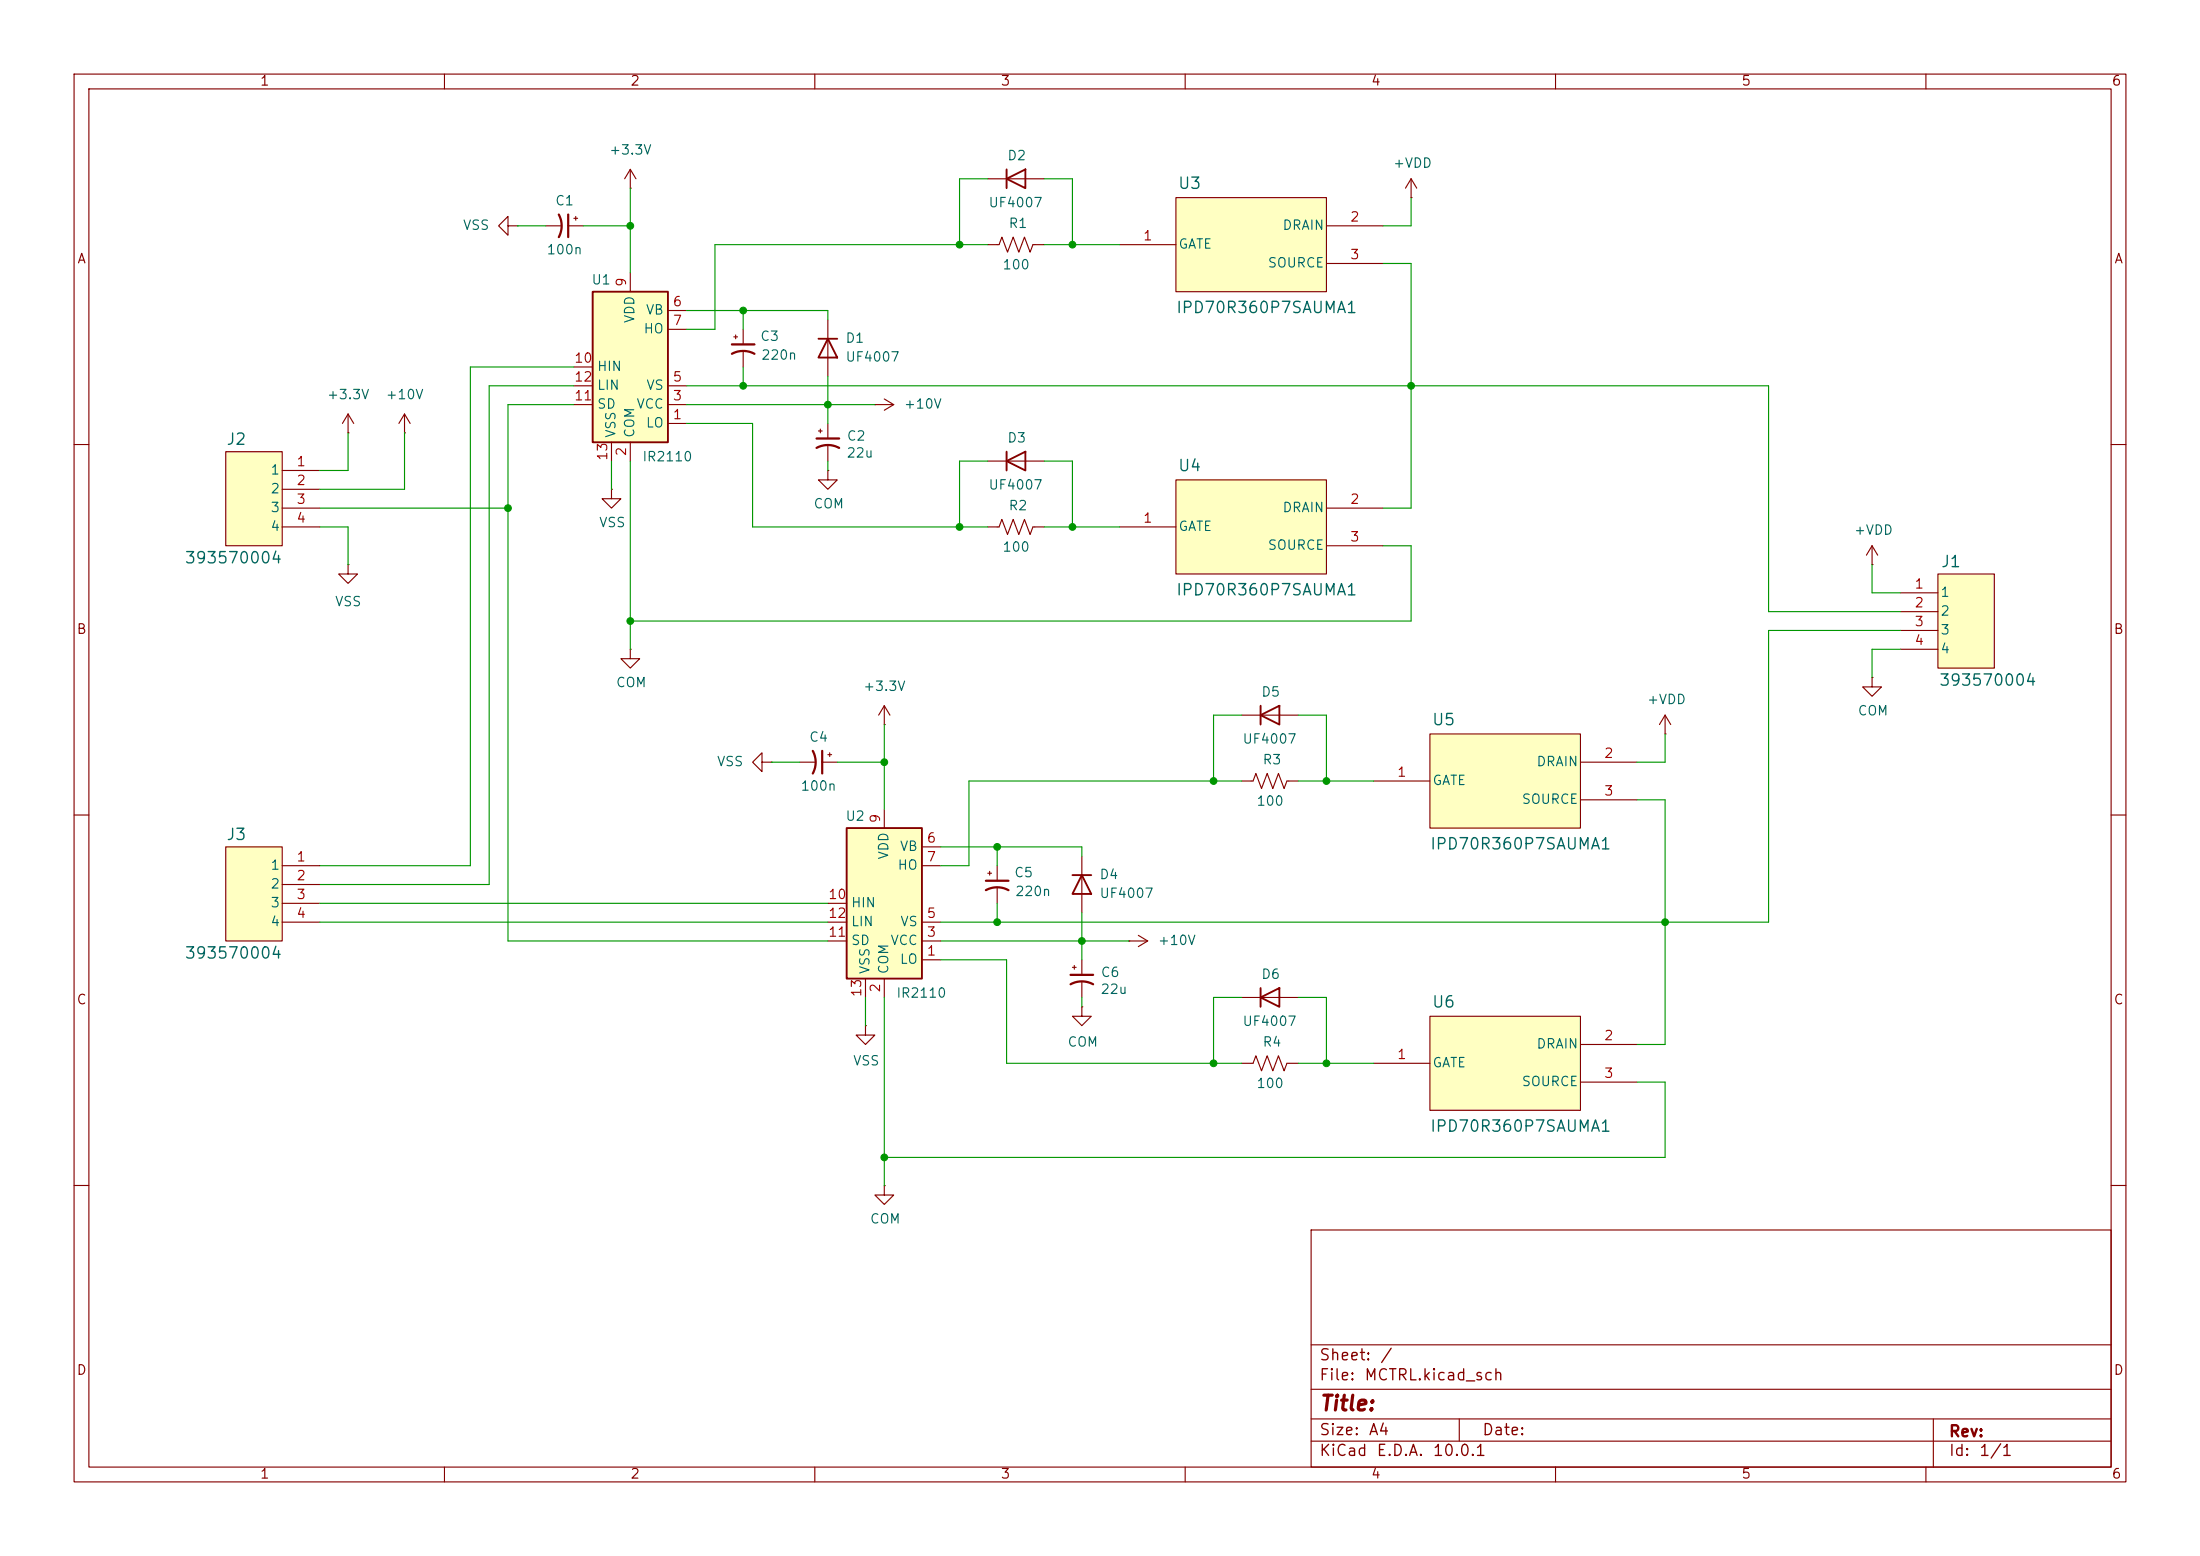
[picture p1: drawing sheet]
<svg xmlns="http://www.w3.org/2000/svg" width="297mm" height="210mm" viewBox="0 0 297 210" stroke-linecap="round" stroke-linejoin="round" font-family="sans-serif">
<g fill="none" stroke="#840000" stroke-width=".15">
<path d="M10 10h277v190h-277zM12 12h273v186h-273zM60 10v2M110 10v2M160 10v2M210 10v2M260 10v2M10 60h2M82.5 66v1.3h1.3l-1.3 1.3-1.2-1.3h1.2M82.5 66h.1M285 60h2M10 110h2"/>
<path d="M285 110h2M152.4 127h.1M152.4 127h2.5M153.7 126.2l1.2 .8M154.9 127l-1.2 .8M10 160h2M177 166h108v32h-108zM285 160h2M60 198v2M110 198v2M160 198v2M177 194.5h108"/>
<path d="M177 191.5h108M177 187.5h108M177 181.5h108M197 191.5v3M210 198v2M260 198v2M261 191.5v6.5"/>
</g>
<path d="M114.3 111.8h10.2v20.3h-10.2z" fill="#ffffc2"/>
<path d="M135.9 24.1l2.5-1.2v2.5zM135.9 22.9v2.5M170.2 96.5l2.5-1.2v2.5zM170.2 95.3v2.5M114.3 111.8h10.2v20.3h-10.2z" fill="none" stroke="#840000" stroke-width=".25"/>
<g fill="none" stroke="#840000" stroke-width=".15">
<path d="M133.3 24.1h7.7M167.6 96.5h7.7M119.4 109.2v2.6M124.5 114.3h2.5M124.5 116.8h2.5M111.8 127h2.5M111.8 124.5h2.5M111.8 121.9h2.5M116.8 132.1v2.5M119.4 132.1v2.5M124.5 129.5h2.5M124.5 127h2.5"/>
<path d="M124.5 124.5h2.5"/>
</g>
<path d="M30.5 61h7.6v12.7h-7.6z" fill="#ffffc2"/>
<g fill="none" stroke="#840000" stroke-width=".15">
<path d="M190.5 26.7h.1M190.5 24.1l-.8 1.3M190.5 24.1l.8 1.3M190.5 24.1v2.6M47 58.4h.1M47 55.9l-.8 1.3M47 55.9l.8 1.3M47 55.9v2.5M30.5 61h7.6v12.7h-7.6zM38.1 63.5h5.1M38.1 66h5.1M38.1 68.6h5.1"/>
<path d="M38.1 71.1h5.1M47 76.2v1.3h1.3l-1.3 1.2-1.3-1.2h1.3M47 76.2h.1M111.8 63.5v1.3h1.2l-1.2 1.2-1.3-1.2h1.3M111.8 63.5h.1M133.3 62.2h7.7M107.9 102.9h2.1M111 102.9h2M111.8 101.9h.5M112 101.6v.5M133.3 117.9h.6M133.6 117.6v.5"/>
<path d="M134.6 116.8v2.1M134.6 119.9v2M146 115.6v7.6M167.6 105.4h1.6l.3-1 .8 2 .8-2 .7 2 .8-2 .8 2 .3-1h1.6"/>
</g>
<path d="M109.7 101.3a3.2 3.2 0 0 1 0 3.1M111 101.3v3.1M133.1 118.9h3M133.1 120.1a3.2 3.2 0 0 1 3 0" fill="none" stroke="#840000" stroke-width=".3"/>
<path d="M135.9 62.2l2.5-1.2v2.5zM135.9 61v2.5M144.8 118.1h2.5M146 118.1l1.3 2.6h-2.5z" fill="none" stroke="#840000" stroke-width=".25"/>
<path d="M158.7 26.7h20.4v12.7h-20.4z" fill="#ffffc2"/>
<g fill="none" stroke="#840000" stroke-width=".15">
<path d="M133.3 33h1.6l.4-1 .7 2 .8-2 .7 2 .8-2 .8 2 .3-1h1.6M151.1 33h7.6M158.7 26.7h20.4v12.7h-20.4zM179.1 30.5h7.6M179.1 35.6h7.6M54.6 58.4h.1M54.6 55.9l-.8 1.3M54.6 55.9l.8 1.3M54.6 55.9v2.5M85.1 87.6v1.3h1.3l-1.3 1.3-1.3-1.3h1.3M85.1 87.6h.1M119.4 97.8h.1"/>
<path d="M119.4 95.3l-.8 1.2M119.4 95.3l.7 1.2M119.4 95.3v2.5M102.9 102.9v-1.3l-1.3 1.3 1.3 1.2v-1.2h1.2M104.1 102.9h.1M144.8 130.6h.5M145 130.3v.5M146 129.5v2.1M146 132.6v2"/>
</g>
<path d="M144.5 132.8a3.2 3.2 0 0 1 3.1 0M144.5 131.6h3.1" fill="none" stroke="#840000" stroke-width=".3"/>
<path d="M158.7 64.8h20.4v12.7h-20.4z" fill="#ffffc2"/>
<path d="M133.3 71.1h1.6l.4-1 .7 2 .8-2 .7 2 .8-2 .8 2 .3-1h1.6M151.1 71.1h7.6M158.7 64.8h20.4v12.7h-20.4zM179.1 68.6h7.6M179.1 73.7h7.6" fill="none" stroke="#840000" stroke-width=".15"/>
<path d="M30.5 114.3h7.6v12.7h-7.6z" fill="#ffffc2"/>
<path d="M30.5 114.3h7.6v12.7h-7.6zM38.1 116.8h5.1M38.1 119.4h5.1M38.1 121.9h5.1M38.1 124.5h5.1M116.8 138.4v1.3h1.3l-1.3 1.3-1.2-1.3h1.2M116.8 138.4h.1M119.4 160v1.3h1.2l-1.2 1.3-1.3-1.3h1.3M119.4 160h.1" fill="none" stroke="#840000" stroke-width=".15"/>
<path d="M193 137.2h20.4v12.7h-20.4z" fill="#ffffc2"/>
<g fill="none" stroke="#840000" stroke-width=".15">
<path d="M110.5 58.2h.5M110.7 57.9v.5M111.8 43.2v7.6M111.8 57.2v2M118.1 54.6h.1M118.1 54.6h2.5M119.4 53.8l1.2 .8M120.6 54.6l-1.2 .8M111.8 60.2v2M146 135.9v1.3h1.3l-1.3 1.2-1.2-1.2h1.2M146 135.9h.1M167.6 134.6h7.7"/>
<path d="M193 137.2h20.4v12.7h-20.4zM167.6 143.5h1.6l.3-1 .8 2 .8-2 .7 2 .8-2 .8 2 .3-1h1.6M185.4 143.5h7.6M213.4 141h7.6M213.4 146.1h7.6"/>
</g>
<path d="M110.5 45.7h2.5M111.8 45.7l1.2 2.6h-2.5zM170.2 134.6l2.5-1.2v2.5zM170.2 133.4v2.5" fill="none" stroke="#840000" stroke-width=".25"/>
<path d="M110.2 59.2h3.1M110.2 60.5a3.2 3.2 0 0 1 3.1 0" fill="none" stroke="#840000" stroke-width=".3"/>
<path d="M261.6 77.5h7.6v12.7h-7.6z" fill="#ffffc2"/>
<path d="M99.1 45.5h.5M99.3 45.2v.5M100.3 44.5v2M100.3 47.5v2M261.6 77.5h7.6v12.7h-7.6zM256.5 80h5.1M256.5 82.6h5.1M256.5 85.1h5.1M256.5 87.6h5.1" fill="none" stroke="#840000" stroke-width=".15"/>
<path d="M98.8 47.8a3.2 3.2 0 0 1 3.1 0M98.8 46.5h3.1" fill="none" stroke="#840000" stroke-width=".3"/>
<path d="M80 39.4h10.2v20.3h-10.2z" fill="#ffffc2"/>
<path d="M80 39.4h10.2v20.3h-10.2z" fill="none" stroke="#840000" stroke-width=".25"/>
<g fill="none" stroke="#840000" stroke-width=".15">
<path d="M68.6 30.5v-1.3l-1.3 1.3 1.3 1.3v-1.3h1.2M69.8 30.5h.1M73.7 30.5h2M76.7 30.5h2M77.5 29.5h.5M77.7 29.2v.5M85.1 25.4h.1M85.1 22.9v2.5M85.1 36.8v2.6M85.1 22.9l-.8 1.2M85.1 22.9l.8 1.2M77.5 54.6h2.5"/>
<path d="M77.5 52.1h2.5M77.5 49.5h2.5M82.5 59.7v2.5M85.1 59.7v2.5M90.2 57.2h2.5M90.2 54.6h2.5M90.2 52.1h2.5M90.2 41.9h2.5M90.2 44.5h2.5M252.7 76.2h.1M252.7 73.7l-.7 1.2M252.7 73.7l.8 1.2"/>
<path d="M252.7 73.7v2.5"/>
</g>
<path d="M75.4 29a3.2 3.2 0 0 1 0 3M76.7 29v3" fill="none" stroke="#840000" stroke-width=".3"/>
<path d="M193 99.1h20.4v12.7h-20.4z" fill="#ffffc2"/>
<path d="M193 99.1h20.4v12.7h-20.4zM224.8 99.1h.1M224.8 96.5l-.8 1.3M224.8 96.5l.8 1.3M224.8 96.5v2.6M252.7 91.4v1.3h1.3l-1.3 1.3-1.2-1.3h1.2M252.7 91.4h.1M185.4 105.4h7.6M213.4 102.9h7.6M213.4 108h7.6" fill="none" stroke="#840000" stroke-width=".15"/>
<g fill="none" stroke="#009600" stroke-width=".15">
<path d="M69.8 30.5h3.9M78.7 30.5h6.4M85.1 25.4v11.4M133.3 24.1h-3.8v8.9M133.3 33h-36.8v11.5h-3.8M141 24.1h3.8v8.9M141 33h10.1M186.7 35.6h3.8v33h-3.8M190.5 26.7v3.8h-3.8M47 58.4v5.1h-3.8M54.6 58.4v7.6h-11.4M77.5 52.1h-11.5v67.3h-22.8"/>
<path d="M77.5 54.6h-8.9v72.4h43.2M77.5 49.5h-14v67.3h-20.3M92.7 57.2h8.9v13.9h31.7M92.7 52.1h146.1v30.5h17.7M92.7 41.9h19.1v1.3M92.7 54.6h25.4M100.3 41.9v2.6M100.3 49.5v2.6M111.8 50.8v6.4M43.2 71.1h3.8v5.1M43.2 68.6h25.4M82.5 62.2v3.8"/>
<path d="M85.1 62.2v25.4M111.8 62.2v1.3M133.3 62.2h-3.8v8.9M141 62.2h3.8v8.9M141 71.1h10.1M186.7 73.7h3.8v10.1h-105.4M252.7 76.2v3.8h3.8M119.4 97.8v11.4M167.6 96.5h-3.8v8.9M175.3 96.5h3.8v8.9M224.8 99.1v3.8h-3.8M256.5 85.1h-17.7v39.4h-111.8"/>
<path d="M256.5 87.6h-3.8v3.8M104.1 102.9h3.8M113 102.9h6.4M127 114.3h19v1.3M134.6 114.3v2.5M167.6 105.4h-36.8v11.4h-3.8M175.3 105.4h10.1M221 108h3.8v33h-3.8M43.2 121.9h68.6M43.2 124.5h68.6M116.8 134.6v3.8M119.4 134.6v25.4"/>
<path d="M127 127h25.4M127 129.5h8.9v14h31.7M134.6 121.9v2.6M146 123.2v6.3M146 134.6v1.3M167.6 134.6h-3.8v8.9M175.3 134.6h3.8v8.9M175.3 143.5h10.1M221 146.1h3.8v10.1h-105.4"/>
</g>
<g fill="#009600" stroke="#009600" stroke-width=".14">
<circle cx="134.6" cy="124.5" r=".46"/>
<circle cx="134.6" cy="114.3" r=".46"/>
<circle cx="163.8" cy="105.4" r=".46"/>
<circle cx="119.4" cy="102.9" r=".46"/>
<circle cx="146" cy="127" r=".46"/>
<circle cx="144.8" cy="71.1" r=".46"/>
<circle cx="129.5" cy="33" r=".46"/>
<circle cx="190.5" cy="52.1" r=".46"/>
<circle cx="144.8" cy="33" r=".46"/>
<circle cx="129.5" cy="71.1" r=".46"/>
<circle cx="68.6" cy="68.6" r=".46"/>
<circle cx="85.1" cy="83.8" r=".46"/>
<circle cx="179.1" cy="143.5" r=".46"/>
<circle cx="119.4" cy="156.2" r=".46"/>
<circle cx="163.8" cy="143.5" r=".46"/>
<circle cx="100.3" cy="41.9" r=".46"/>
<circle cx="111.8" cy="54.6" r=".46"/>
<circle cx="100.3" cy="52.1" r=".46"/>
<circle cx="85.1" cy="30.5" r=".46"/>
<circle cx="179.1" cy="105.4" r=".46"/>
<circle cx="224.8" cy="124.5" r=".46"/>
</g>
<text font-size="2" fill="#840000" x="178" y="190.9">Title:</text>
<g font-size="1.5" fill="#006464">
<text x="158.9" y="25.9">U3</text>
<text x="158.7" y="42.6">IPD70R360P7SAUMA1</text>
<text x="30.5" y="60.4">J2</text>
<text x="158.9" y="64">U4</text>
<text x="24.8" y="76.4">393570004</text>
<text x="261.9" y="76.9">J1</text>
<text x="158.7" y="80.7">IPD70R360P7SAUMA1</text>
<text x="261.7" y="92.9">393570004</text>
<text x="193.2" y="98.3">U5</text>
<text x="30.5" y="113.8">J3</text>
<text x="193" y="115">IPD70R360P7SAUMA1</text>
<text x="24.8" y="129.8">393570004</text>
<text x="193.2" y="136.4">U6</text>
<text x="193" y="153.1">IPD70R360P7SAUMA1</text>
</g>
<g font-size="1.5" fill="#840000">
<text x="178" y="184">Sheet:</text>
<text x="186.2" y="184">/</text>
<text x="178" y="186.7">File:</text>
<text x="184.1" y="186.7">MCTRL.kicad_sch</text>
<text x="178" y="196.9">KiCad</text>
<text x="178" y="194.1">Size:</text>
<text x="184.7" y="194.1">A4</text>
<text x="185.7" y="196.9">E.D.A.</text>
<text x="193.3" y="196.9">10.0.1</text>
<text x="200" y="194.1">Date:</text>
<text x="263" y="194.3">Rev:</text>
<text x="263" y="196.9">Id:</text>
<text x="267.1" y="196.9">1/1</text>
</g>
<g font-size="1.3" fill="#840000">
<text x="35" y="11.9">1</text>
<text x="85" y="11.9">2</text>
<text x="135" y="11.9">3</text>
<text x="185" y="11.9">4</text>
<text x="235" y="11.9">5</text>
<text x="285" y="11.9">6</text>
<text x="10.3" y="35.9">A</text>
<text x="285.3" y="35.9">A</text>
<text x="10.3" y="85.9">B</text>
<text x="285.3" y="85.9">B</text>
<text x="10.3" y="135.9">C</text>
<text x="285.3" y="135.9">C</text>
<text x="10.3" y="185.9">D</text>
<text x="285.3" y="185.9">D</text>
<text x="35" y="199.9">1</text>
<text x="85" y="199.9">2</text>
<text x="135" y="199.9">3</text>
<text x="185" y="199.9">4</text>
<text x="235" y="199.9">5</text>
<text x="285" y="199.9">6</text>
</g>
<g font-size="1.3" fill="#006464">
<text x="82.1" y="21.2">+3.3V</text>
<text x="135.9" y="21.9">D2</text>
<text x="188" y="23">+VDD</text>
<text x="74.9" y="28">C1</text>
<text x="133.4" y="28.3">UF4007</text>
<text x="62.4" y="31.3">VSS</text>
<text x="73.7" y="34.6">100n</text>
<text x="136.1" y="31.1">R1</text>
<text x="159" y="33.9">GATE</text>
<text x="173" y="31.3">DRAIN</text>
<text x="79.8" y="38.7">U1</text>
<text x="135.2" y="36.7">100</text>
<text x="171.1" y="36.4">SOURCE</text>
<text x="86" y="43.7" transform="rotate(-90 86 43.7)">VDD</text>
<text x="86.8" y="45.3">HO</text>
<text x="87.1" y="42.8">VB</text>
<text x="102.5" y="46.3">C3</text>
<text x="114.1" y="46.6">D1</text>
<text x="80.5" y="50.4">HIN</text>
<text x="80.5" y="52.9">LIN</text>
<text x="87.2" y="52.9">VS</text>
<text x="102.7" y="48.9">220n</text>
<text x="114.1" y="49.1">UF4007</text>
<text x="44" y="54.2">+3.3V</text>
<text x="52" y="54.2">+10V</text>
<text x="80.5" y="55.5">SD</text>
<text x="83.4" y="59.2" transform="rotate(-90 83.4 59.2)">VSS</text>
<text x="85.8" y="55.5">VCC</text>
<text x="86" y="59.2" transform="rotate(-90 86 59.2)">COM</text>
<text x="87.1" y="58">LO</text>
<text x="114.2" y="59.8">C2</text>
<text x="121.9" y="55.5">+10V</text>
<text x="36.4" y="64.4">1</text>
<text x="86.6" y="62.6">IR2110</text>
<text x="114.2" y="62.1">22u</text>
<text x="135.9" y="60">D3</text>
<text x="36.4" y="66.9">2</text>
<text x="36.4" y="69.4">3</text>
<text x="36.4" y="72">4</text>
<text x="80.8" y="71.5">VSS</text>
<text x="109.7" y="68.9">COM</text>
<text x="133.4" y="66.4">UF4007</text>
<text x="136.1" y="69.2">R2</text>
<text x="159" y="72">GATE</text>
<text x="173" y="69.4">DRAIN</text>
<text x="135.2" y="74.8">100</text>
<text x="171.1" y="74.5">SOURCE</text>
<text x="250.2" y="72.5">+VDD</text>
<text x="45.1" y="82.1">VSS</text>
<text x="261.9" y="80.9">1</text>
<text x="261.9" y="83.4">2</text>
<text x="261.9" y="86">3</text>
<text x="261.9" y="88.5">4</text>
<text x="83.1" y="93.1">COM</text>
<text x="116.4" y="93.6">+3.3V</text>
<text x="170.2" y="94.3">D5</text>
<text x="222.3" y="95.4">+VDD</text>
<text x="109.1" y="100.4">C4</text>
<text x="167.6" y="100.7">UF4007</text>
<text x="250.7" y="96.9">COM</text>
<text x="96.7" y="103.7">VSS</text>
<text x="108" y="107">100n</text>
<text x="170.4" y="103.5">R3</text>
<text x="193.3" y="106.3">GATE</text>
<text x="207.3" y="103.7">DRAIN</text>
<text x="114.1" y="111.1">U2</text>
<text x="169.5" y="109.1">100</text>
<text x="205.3" y="108.8">SOURCE</text>
<text x="36.4" y="117.7">1</text>
<text x="120.2" y="116.1" transform="rotate(-90 120.2 116.1)">VDD</text>
<text x="121.1" y="117.7">HO</text>
<text x="121.4" y="115.2">VB</text>
<text x="136.8" y="118.7">C5</text>
<text x="148.3" y="119">D4</text>
<text x="36.4" y="120.2">2</text>
<text x="36.4" y="122.8">3</text>
<text x="36.4" y="125.3">4</text>
<text x="114.8" y="122.8">HIN</text>
<text x="114.8" y="125.3">LIN</text>
<text x="121.5" y="125.3">VS</text>
<text x="137" y="121.3">220n</text>
<text x="148.3" y="121.5">UF4007</text>
<text x="114.8" y="127.9">SD</text>
<text x="117.7" y="131.6" transform="rotate(-90 117.7 131.6)">VSS</text>
<text x="120.1" y="127.9">VCC</text>
<text x="120.2" y="131.6" transform="rotate(-90 120.2 131.6)">COM</text>
<text x="121.4" y="130.4">LO</text>
<text x="156.2" y="127.9">+10V</text>
<text x="120.9" y="135">IR2110</text>
<text x="148.5" y="134.5">22u</text>
<text x="148.5" y="132.2">C6</text>
<text x="170.2" y="132.4">D6</text>
<text x="144" y="141.6">COM</text>
<text x="167.6" y="138.8">UF4007</text>
<text x="170.4" y="141.6">R4</text>
<text x="207.3" y="141.8">DRAIN</text>
<text x="115.1" y="144.1">VSS</text>
<text x="169.5" y="147.2">100</text>
<text x="193.3" y="144.4">GATE</text>
<text x="205.3" y="146.9">SOURCE</text>
<text x="117.4" y="165.5">COM</text>
</g>
<g font-size="1.3" fill="#a90000">
<text x="154.2" y="32.8">1</text>
<text x="182.2" y="30.2">2</text>
<text x="182.2" y="35.3">3</text>
<text x="84.8" y="38.8" transform="rotate(-90 84.8 38.8)">9</text>
<text x="90.7" y="41.7">6</text>
<text x="90.7" y="44.2">7</text>
<text x="77.4" y="49.3">10</text>
<text x="77.4" y="51.8">12</text>
<text x="90.7" y="51.8">5</text>
<text x="77.4" y="54.4">11</text>
<text x="90.7" y="56.9">1</text>
<text x="90.7" y="54.4">3</text>
<text x="39.9" y="63.2">1</text>
<text x="39.9" y="65.8">2</text>
<text x="82.3" y="62.3" transform="rotate(-90 82.3 62.3)">13</text>
<text x="84.8" y="61.7" transform="rotate(-90 84.8 61.7)">2</text>
<text x="39.9" y="68.3">3</text>
<text x="39.9" y="70.9">4</text>
<text x="154.2" y="70.9">1</text>
<text x="182.2" y="68.3">2</text>
<text x="182.2" y="73.4">3</text>
<text x="258.4" y="79.8">1</text>
<text x="258.4" y="82.3">2</text>
<text x="258.4" y="84.8">3</text>
<text x="258.4" y="87.4">4</text>
<text x="188.5" y="105.2">1</text>
<text x="216.5" y="102.6">2</text>
<text x="216.5" y="107.7">3</text>
<text x="119.1" y="111.2" transform="rotate(-90 119.1 111.2)">9</text>
<text x="39.9" y="116.6">1</text>
<text x="39.9" y="119.1">2</text>
<text x="125" y="114">6</text>
<text x="125" y="116.6">7</text>
<text x="39.9" y="121.7">3</text>
<text x="39.9" y="124.2">4</text>
<text x="111.7" y="121.7">10</text>
<text x="111.7" y="124.2">12</text>
<text x="125" y="124.2">5</text>
<text x="111.7" y="126.7">11</text>
<text x="125" y="129.3">1</text>
<text x="125" y="126.7">3</text>
<text x="116.6" y="134.7" transform="rotate(-90 116.6 134.7)">13</text>
<text x="119.1" y="134.1" transform="rotate(-90 119.1 134.1)">2</text>
<text x="188.5" y="143.3">1</text>
<text x="216.5" y="140.7">2</text>
<text x="216.5" y="145.8">3</text>
</g>
</svg>
